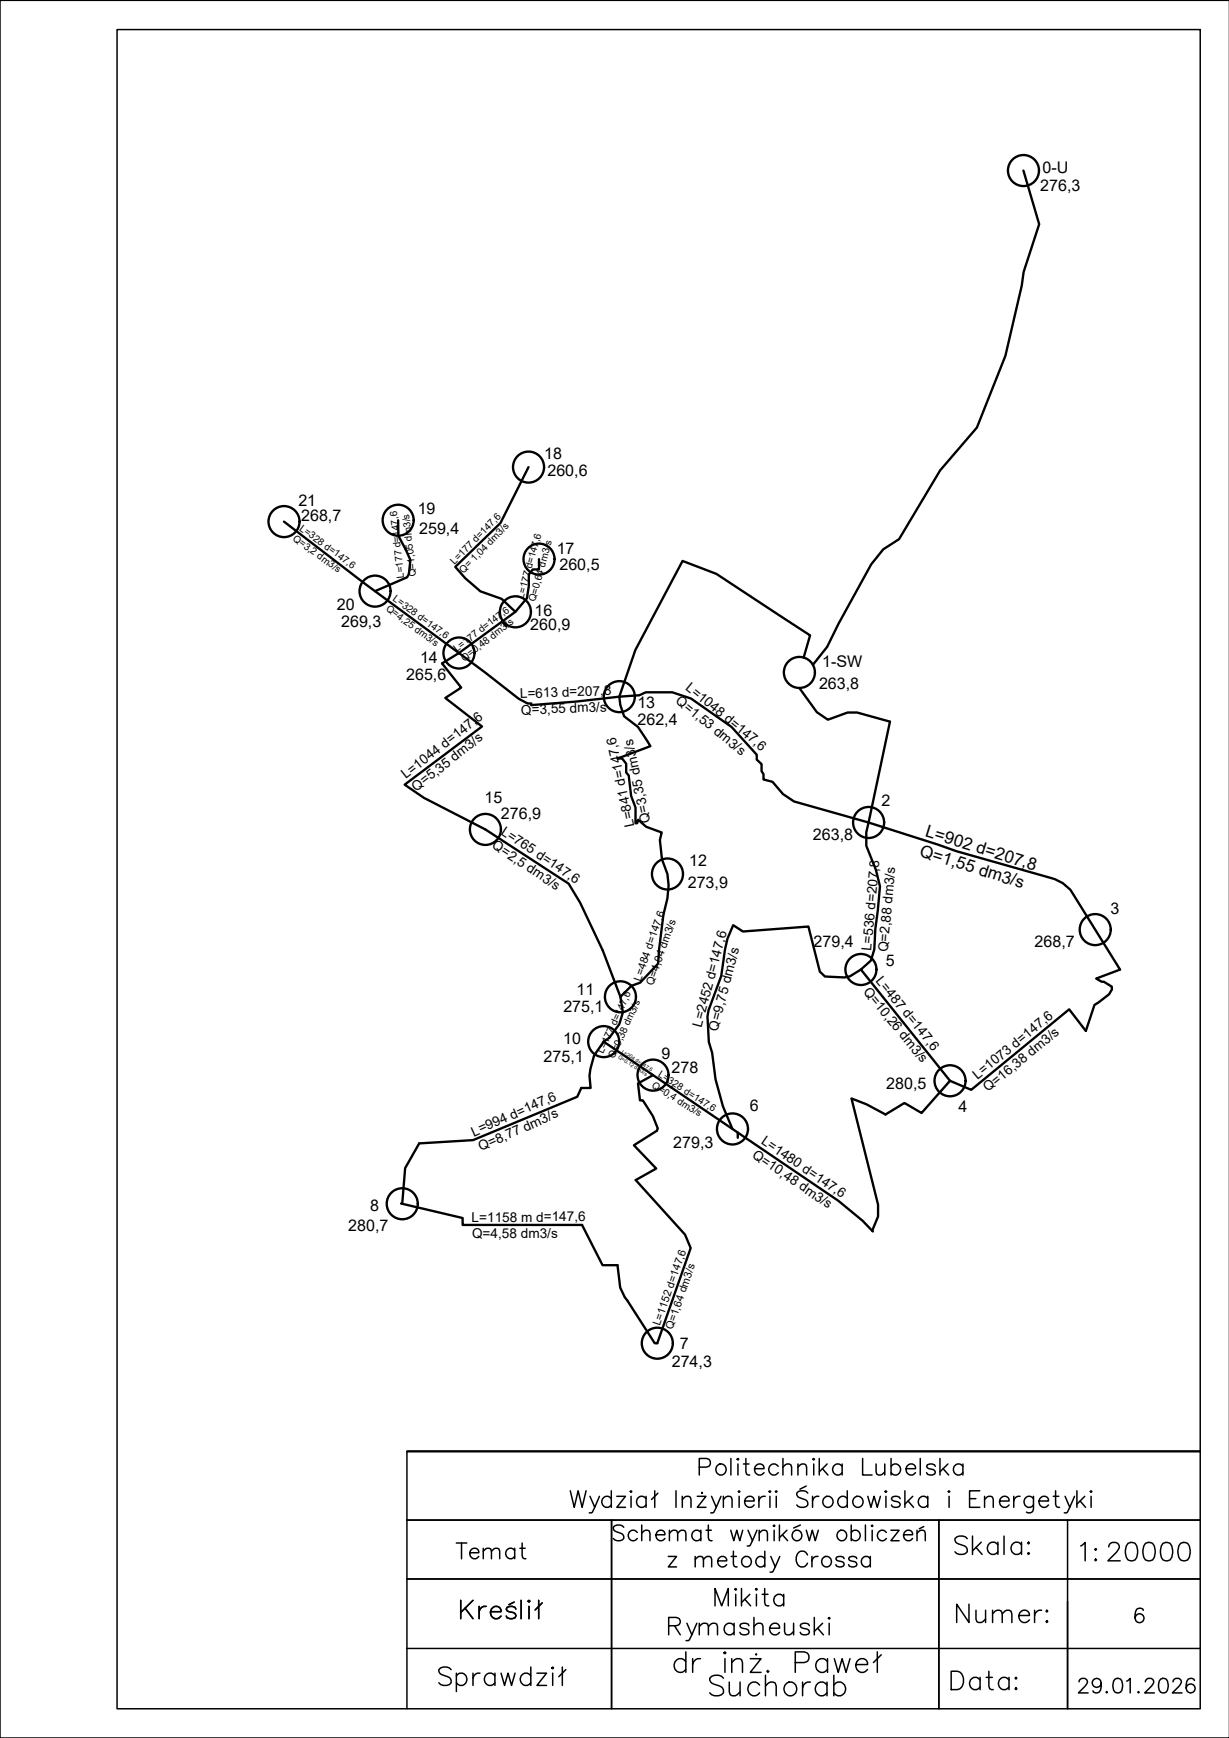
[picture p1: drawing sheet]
<svg xmlns="http://www.w3.org/2000/svg" width="210mm" height="297mm" viewBox="0 0 210 297" stroke-linecap="round" stroke-linejoin="round" font-family="sans-serif">
<!-- layer: 0 -->
<g fill="none" stroke="#000" stroke-width=".4">
<path d="M174.8 29.2l2.7 9.1-2.7 8.2-.3 2.3-2.8 12-4.9 12.3-6.2 7.3-7 11.7-2.7 1.8-2.1 2.5-5.6 10.2-1.9 4-2.5 3M90.3 79.8l-4.8 9.6-7.7 7.5 1.6 1.9 2.7 2.3 3.6 1.2 2.3 2.3M48.5 89.2l13.8 10.5 16.1 11.9 9.6-7 2-2.4 .3-2v-2l.7-.9h1.1v-1.7M68 88.9v2.7l2.1 4.1-.3 2.4-.3 .6-5.4 2.3M85.8 106.2l.6 .8M136.5 117.6l3 4.1 1.9 1.3 3.4-1.2h1.6l5.6 1.5-3.7 17.3-12.7-3.6-1.9-1.3-1.8-2.1-1.5-.4v-.9l-.3-.5v-1.2l-.9-.8v-.8l-4.3-4.8-6.9-4.8-3.2-1.1h-4.5l-1.1 .5-3.4 .3 .1 1.4 .7 1.9 2.4 1.8 2.1 3.3-5.6 2.1h.8l.6 .9v1.5l.5 .5 .4 3.5 .7 2v2.7h.3l.2-.6 1.4 1.2 2.6 1-.3 1.3 .4 3.3 .9 2.5 .2 1.9-.2 2.3-.7 2.7-.7 5.9-.2 2.5-3.1 3.2-1.5 .6-1.8 1.9M137.3 112.4l1.1-3.8-16-10.5-5.8-2.2-8.1 15.2-2.7 8-7.4 .8-7.6 .6v-.3h-.7l-1.5-.8-10.2-7.8-2.9 1.8 3.3 4.1-2.7 1.8 6.2 4.9-13.2 9.9 3.3 2.3 10.5 5.4 14.2 9.2 2 3.3 3.8 8.1 3.1 8M148.3 140.6l11.9 3.8 3.1 1.1 16.9 4.8 1.3 .6 1.3 1.2 8.5 13.6-4.1 1.5 1 .6h.3l1.4 .8v.5l-.5 .8-2.5 1.9-1.4 4.4-2.9-3.7-16.7 13.8-3.6-1.6-15.3-19 1.7-1.5 .6-1.9 .2-3.5 .8-7.3-.7-2.8-1.6-4.2v-2.3zM103.1 178l22.9 15.6v.9M103.1 178a9.2 9.2 0 0 0-2.2 7.9h-1.6l-.7 1.5-17.8 7.5-9.2 .5-2.4 4.3-.5 6M106 170.4l.4 2.6-.6 2-1.8 2.4-.9 .6M147 165.7l-1.8 1.2-1 .2-3.3-.2-.9-.9-1.9-7.6-11.2 .8-1.7-1.1-1 2.3-.4 1.9-.6 4.5-2.2 5.9-.2 1 .3 4.4 .5 1.8 .6 4.6 1.3 4.6 1.6 3.9"/>
<path d="M111.5 183.8l-2.5 1.4 .3 2.9h.5l1.7 2.7 .8 2.1-.1 .4-3.9 2.4 3.8 4-3.5 2 8.4 9.3 1 2.3-5.7 16.3h-.5l-5.1-7.9-.8-1.6-.4-3.9h-2.6l-3.5-6.8h-20.4v-1.2l-10.5-2.5M126 193.6l17.2 11.6 4.1 3.4 1.8 1.9M162.3 184.7l-4.9 5.5-2.9-1.7-3.3 2-3.2-1.8-2.6-1 4.6 18.2v2l-1 2.5"/>
<circle cx="174.8" cy="29.1" r="2.65"/>
<circle cx="90.3" cy="79.8" r="2.65"/>
<circle cx="48.5" cy="89.1" r="2.65"/>
<circle cx="68" cy="88.9" r="2.65"/>
<circle cx="92.1" cy="95.6" r="2.65"/>
<circle cx="64.1" cy="101" r="2.65"/>
<circle cx="78.4" cy="111.6" r="2.65"/>
<circle cx="88" cy="104.6" r="2.65"/>
<circle cx="105.8" cy="119.1" r="2.65"/>
<circle cx="136.5" cy="114.9" r="2.65"/>
<circle cx="82.9" cy="141.8" r="2.65"/>
<circle cx="114" cy="149.4" r="2.65"/>
<circle cx="148.4" cy="140.6" r="2.65"/>
<circle cx="187.1" cy="158.9" r="2.65"/>
<circle cx="103.1" cy="178" r="2.65"/>
<circle cx="106" cy="170.4" r="2.65"/>
<circle cx="147" cy="165.7" r="2.65"/>
<circle cx="111.5" cy="183.7" r="2.65"/>
<circle cx="125.1" cy="192.9" r="2.65"/>
<circle cx="162.3" cy="184.7" r="2.65"/>
<circle cx="68.7" cy="205.7" r="2.65"/>
<circle cx="112.3" cy="229.6" r="2.65"/>
</g>
<circle cx="114.6" cy="185.8" r=".2" fill="#000"/>
<g fill="none" stroke="#000" stroke-width=".25">
<path d="M20 5.1h185v286.9h-185zM210 .1h-210v296.9h210M69.5 248.1h135.5M69.5 259.8h135.5M97.4 254.8l.7 2.8 .6-2.8 .7 2.8 .7-2.8M100.8 255.7l.8 1.9 .8-1.9M101.6 257.6l-.4 .8-.2 .2h-.4M104.4 256.1a.9 .9 0 0 0-1.3-.1 .9 .9 0 0 0 0 1.3 .9 .9 0 0 0 1.3-.1M104.4 254.8v2.8M104.4 259.8v32.2M105.3 255.7h1.5l-1.5 1.9h1.5M107.6 254.9l.2-.1 .1 .1-.1 .2z"/>
<path d="M107.8 255.7v1.9M110.3 256.1a.9 .9 0 0 0-1.3-.1 .9 .9 0 0 0 0 1.3 .9 .9 0 0 0 1.3-.1M110.3 255.7v1.9M111.8 254.8v2.8M112.4 255.2l-1.1 1.1M115.5 254.8v2.8M116.5 256.3l.7-.6 .7 .2 .1 .4v1.3M116.5 255.7v1.9M119.1 255.7h1.5l-1.5 1.9h1.5M119.4 250.7h1.2a.74 .74 0 0 0 .7-.7 .74 .74 0 0 0-.7-.7h-1.2v2.8M119.8 255.1h.2zM121.5 255.7l.8 1.9 .8-1.9"/>
<path d="M122.3 257.6l-.4 .8-.1 .2h-.4M123.5 256.3l.7-.6 .7 .2 .1 .4v1.3M123.5 255.7v1.9M124.8 249.3v2.8M125.9 249.4l.1-.1 .2 .1-.2 .1zM126 250.2v1.9M126.2 254.8l.2 .1-.2 .2-.1-.2zM126.2 255.7v1.9M127 250.2h.9M127.2 256.5h1.6a.81 .81 0 0 0-.8-.8 .81 .81 0 0 0-.8 .8 .89 .89 0 0 0 .5 1 .89 .89 0 0 0 1.1-.3M127.4 249.3v2.3l.1 .4 .6 .1M128.9 251h1.6a.81 .81 0 0 0-.8-.8 .81 .81 0 0 0-.8 .8 .89 .89 0 0 0 .5 1 .89 .89 0 0 0 1.1-.3"/>
<path d="M129.6 255.7v1.9M130.7 255.7a.91 .91 0 0 0-1.1 .8M131.4 254.9l.1-.1 .1 .1-.1 .2zM131.5 255.7v1.9M132.4 254.9l.2-.1 .1 .1-.1 .2zM132.6 255.7v1.9M132.9 250.6a.9 .9 0 0 0-1.3-.1 .9 .9 0 0 0 0 1.3 .9 .9 0 0 0 1.3-.1M133.7 250.7l.7-.5 .7 .1 .1 .4v1.4M133.7 249.3v2.8M136.3 250.7l.7-.5 .6 .1 .2 .4v1.4M136.3 250.2v1.9M137.7 254l-1.1 .5"/>
<path d="M138 255.2a1.24 1.24 0 0 0-1.9 0 .72 .72 0 0 0 .5 .8l.8 .3a.69 .69 0 0 1 .5 .5 .69 .69 0 0 1-.2 .7 1.3 1.3 0 0 1-1.6-.3M138.8 255.7v1.9M138.8 249.4l.2-.1 .1 .1-.1 .1zM139 250.2v1.9M139.8 255.7a.91 .91 0 0 0-1 .8M139.9 249.3v2.8M140.5 251l.9 1.1M141.3 250.2l-1.4 1.4M143.8 250.6a.9 .9 0 0 0-1.3-.1 .9 .9 0 0 0 0 1.3 .9 .9 0 0 0 1.3-.1M143.8 250.2v1.9M144.7 256.1a.9 .9 0 0 0-1.3-.1 .9 .9 0 0 0 0 1.3 .9 .9 0 0 0 1.3-.1M144.7 254.8v2.8"/>
<path d="M147.3 249.3v2.8h1.6M148.2 255.7l.5 1.9 .6-1.9 .5 1.9 .6-1.9M149.6 250.2v1.4l.2 .4 .6 .1 .7-.5M151.1 250.2v1.9M151.2 254.9l.1-.1 .1 .1-.1 .2zM151.3 255.7v1.9M152.2 250.6a.9 .9 0 0 1 1.3-.1 .9 .9 0 0 1 0 1.3 .9 .9 0 0 1-1.3-.1M152.2 249.3v2.8M153.7 256.1a.86 .86 0 0 0-1.4 0l.1 .3 1.2 .4 .1 .4a.86 .86 0 0 1-1.4 0M154.5 254.8v2.8M154.7 251h1.7a.81 .81 0 0 0-.8-.8 .81 .81 0 0 0-.9 .8 .89 .89 0 0 0 .6 1 .89 .89 0 0 0 1.1-.3M155.1 256.5l.9 1.1"/>
<path d="M155.9 255.7l-1.4 1.4M157.2 249.3v2.8M158.5 256.1a.9 .9 0 0 0-1.4-.1 .9 .9 0 0 0 0 1.3 .9 .9 0 0 0 1.4-.1M158.5 255.7v1.9M159.7 250.6a.86 .86 0 0 0-1.4 0l.1 .3 .3 .1 .9 .3 .1 .4a.86 .86 0 0 1-1.4 0M160.3 259.8v32.2M160.5 249.3v2.8M161.1 251l.9 1.1M161.9 250.2l-1.4 1.4M162 254.9l.1-.1 .1 .1-.1 .2zM162.1 255.7v1.9M164.5 250.6a.9 .9 0 0 0-1.4-.1 .9 .9 0 0 0 0 1.3 .9 .9 0 0 0 1.4-.1"/>
<path d="M164.5 250.2v1.9M165.6 256.1h1.1M167.3 254.8h-1.7v2.8h1.7M168.2 256.3l.6-.6 .7 .2 .1 .4v1.3M168.2 255.7v1.9M170.7 256.5h1.6a.81 .81 0 0 0-.8-.8 .81 .81 0 0 0-.8 .8 .89 .89 0 0 0 .5 1 .89 .89 0 0 0 1.1-.3M173.1 255.7v1.9M174.2 255.7a.91 .91 0 0 0-1.1 .8M176.5 255.7v2.2a.74 .74 0 0 1-.4 .6 .74 .74 0 0 1-.8-.1M176.5 256.1a.9 .9 0 0 0-1.3-.1 .9 .9 0 0 0 0 1.3 .9 .9 0 0 0 1.3-.1M177.5 256.5h1.6a.81 .81 0 0 0-.8-.8 .81 .81 0 0 0-.8 .8 .89 .89 0 0 0 .5 1 .89 .89 0 0 0 1.1-.3M179.9 255.7h.9"/>
<path d="M180.3 254.8v2.3l.1 .4 .6 .1M181.9 255.7l.8 1.9 .8-1.9M182.3 259.8v32.2M182.7 257.6l-.4 .8-.1 .2h-.4M183.9 254.8v2.8M184.5 256.5l.9 1.1M185.3 255.7l-1.4 1.4M186.2 254.9l.2-.1 .1 .1-.1 .2zM186.4 255.7v1.9M205 248.1h-135.5v43.9M205 248.1h-135.5h135.5M69.5 269.9h135.5"/>
<path d="M78.7 273.5v3.1M79.4 274.9l1.4 1.7M80.8 273.5l-2.1 2.1M81.8 274.5v2.1M83 274.5a1.02 1.02 0 0 0-1.2 .9M83.8 275.4h1.8a.9 .9 0 0 0-.9-.9 .9 .9 0 0 0-.9 .9 .99 .99 0 0 0 .6 1.2 .99 .99 0 0 0 1.2-.4M87.8 273.8l-.9 .5M88.1 275a.94 .94 0 0 0-1.6 0l.1 .3 1.4 .5 .1 .4a.95 .95 0 0 1-1.6 0M89 273.5v3.1M90.3 273.5l.2 .2-.2 .1-.1-.1zM90.3 274.5v2.1M92 273.5v3.1"/>
<path d="M92.6 274l-1.2 1.2M106.5 261a1.18 1.18 0 0 0-1.8 0 .68 .68 0 0 0 .6 .8l.7 .3a.65 .65 0 0 1 .5 .4 .65 .65 0 0 1-.2 .7 1.24 1.24 0 0 1-1.6-.3M108.8 261.9a.86 .86 0 0 0-1.2-.1 .86 .86 0 0 0 0 1.3 .86 .86 0 0 0 1.2-.2M109.6 262.1l.6-.6 .7 .2 .1 .4v1.2M109.6 260.6v2.7M112 262.3h1.6a.79 .79 0 0 0-1-.8 .79 .79 0 0 0-.6 1.1 .82 .82 0 0 0 .7 .7 .82 .82 0 0 0 .9-.4M114.1 266h1.4l-1.4 1.8h1.4M114.2 277.9h1.3l.4-.2a.7 .7 0 0 0 0-1.1l-.4-.2h-1.3v3M114.3 262.1l.7-.6 .6 .2 .1 .4v1.2M114.3 261.5v1.8M115.2 277.9l1 1.5M115.7 262.1l.7-.6 .6 .2 .1 .4v1.2"/>
<path d="M117.3 277.4l.9 2 .8-2M118.2 279.4l-.5 .9-.1 .1h-.4M118.7 266.5l.7-.5 .6 .1 .1 .4v1.3M118.7 266v1.8M119.4 278l.7-.6 .8 .2 .1 .4v1.4M119.4 277.4v2M119.7 261.9a.86 .86 0 0 0-1.3-.1 .86 .86 0 0 0 0 1.3 .86 .86 0 0 0 1.3-.2M119.7 261.5v1.8M120.1 266.5l.7-.5 .6 .1 .1 .4v1.3M120.6 261.5h.9M121 260.6v2.2l.1 .4 .5 .1M121 278l.7-.6 .7 .2 .1 .4v1.4"/>
<path d="M122.1 274.5v-3l1.2 3 1.1-3v3M122.6 266.8h1.5a.79 .79 0 0 0-.9-.8 .79 .79 0 0 0-.6 1 .83 .83 0 0 0 .6 .8 .83 .83 0 0 0 .9-.4M124.8 261.5l.5 1.8 .5-1.8 .5 1.8 .6-1.8M124.9 266h.9M125.3 265.1v2.2l.1 .4 .5 .1M125.4 277.9a.95 .95 0 0 0-1.4-.2 .95 .95 0 0 0 0 1.4 .95 .95 0 0 0 1.4-.1M125.4 277.4v2M125.5 271.6l.2-.1 .1 .1-.1 .2zM125.7 272.5v2M126.6 271.5v3M127.2 273.3l1 1.2M127.8 261.5l.7 1.8 .8-1.8"/>
<path d="M127.9 277.9a.89 .89 0 0 0-1.5 0l.1 .2 1.3 .5 .1 .4a.89 .89 0 0 1-1.5 0M128.1 272.5l-1.5 1.4M128.5 263.3l-.4 .8-.1 .1h-.4M128.8 278l.7-.6 .7 .2 .1 .4v1.4M128.8 276.4v3M129 271.6l.2-.1 .1 .1-.1 .2zM129.2 272.5v2M129.7 262.1l.6-.6 .6 .2 .2 .4v1.2M129.7 261.5v1.8M130.2 272.5h1M130.6 271.5v2.4l.1 .4 .6 .2M130.6 266.4a.86 .86 0 0 0-1.2-.1 .86 .86 0 0 0 0 1.2 .86 .86 0 0 0 1.2-.1"/>
<path d="M130.6 265.1v2.7M131.4 278.3h1.7a.85 .85 0 0 0-.8-.9 .85 .85 0 0 0-.9 .9 .94 .94 0 0 0 .6 1 .94 .94 0 0 0 1.1-.3M131.6 266l.8 1.8 .8-1.8M132.2 260.6l.1 .2-.1 .1-.1-.1zM132.2 261.5v1.8M132.4 267.8l-.4 .8-.1 .1h-.4M133.1 260.6v2.7M133.6 262.3l.9 1M133.8 272.9a.94 .94 0 0 0-1.3-.1 .94 .94 0 0 0 0 1.4 .94 .94 0 0 0 1.3-.2M133.8 272.5v2M134 277.4v1.4l.1 .5 .3 .1h.4l.7-.6M134.4 261.5l-1.3 1.3"/>
<path d="M135.5 277.4v2M136.7 260.6l-1.2 .6M137.7 261.5l.5 1.8 .5-1.8 .5 1.8 .6-1.8M137.9 265.8a.99 .99 0 0 0-1.1-.7 .99 .99 0 0 0-.8 1 1.18 1.18 0 0 0 .2 1.3 1.18 1.18 0 0 0 1.3 .3l.4-.5M138.2 277.9a.9 .9 0 0 0-1.5 0l.1 .2 .3 .2 1 .3 .1 .4a.9 .9 0 0 1-1.5 0M138.7 266v1.8M139.1 276.4v3M139.6 278.3l1 1.1M139.7 266a.86 .86 0 0 0-1 .8M140.5 277.4l-1.4 1.4M141.6 276.4l.2 .2-.2 .1-.1-.1zM141.6 277.4v2"/>
<path d="M144.2 266.4a.81 .81 0 0 0-1.4 0l.1 .2 1.1 .4 .2 .4a.81 .81 0 0 1-1.4 0M145.4 261.9a.86 .86 0 0 1 1.2-.1 .86 .86 0 0 1 0 1.3 .86 .86 0 0 1-1.2-.2M145.4 260.6v2.7M146.3 266.4a.81 .81 0 0 0-1.4 0l.2 .2 .2 .2 .9 .2 .1 .4a.81 .81 0 0 1-1.4 0M147.8 260.6v2.7M148.6 266.4a.86 .86 0 0 0-1.2-.1 .86 .86 0 0 0 0 1.2 .86 .86 0 0 0 1.2-.1M148.6 266v1.8M148.8 260.8l.2-.2 .1 .2-.1 .1zM149 261.5v1.8M151.4 261.9a.86 .86 0 0 0-1.3-.1 .86 .86 0 0 0 0 1.3 .86 .86 0 0 0 1.3-.2M152.2 261.5h1.4l-1.4 1.8h1.4M154.3 262.3h1.6a.79 .79 0 0 0-1-.8 .79 .79 0 0 0-.6 1.1 .83 .83 0 0 0 .7 .7 .83 .83 0 0 0 .9-.4"/>
<path d="M156.6 262.1l.7-.6 .6 .2 .1 .4v1.2M156.6 261.5v1.8M157.8 260.9l-.8 .4M195.3 275.2a.72 .72 0 0 0-1.1-.2 1.9 1.9 0 0 0 0 2.2 .77 .77 0 0 0 1.1-.3 .77 .77 0 0 0-.5-1.1 .77 .77 0 0 0-.9 .7M69.5 281.7h135.5M77 285.4a1.39 1.39 0 0 0-2 0 .79 .79 0 0 0 .6 .9l.9 .3a.76 .76 0 0 1 .5 .5 .76 .76 0 0 1-.2 .8 1.44 1.44 0 0 1-1.8-.3M77.9 286.4a1.04 1.04 0 0 1 1.8 .3 1.04 1.04 0 0 1-1.2 1.4l-.6-.5M77.9 286v3.1M80.8 286v2.1M82 286a1.02 1.02 0 0 0-1.2 .9M84.5 286.4a1 1 0 0 0-1.5-.1 1 1 0 0 0 0 1.4 1 1 0 0 0 1.5-.1M84.5 286v2.1"/>
<path d="M85.6 286l.6 2.1 .6-2.1 .6 2.1 .6-2.1M90.7 286.4a1 1 0 0 0-1.5-.1 1 1 0 0 0 0 1.4 1 1 0 0 0 1.5-.1M90.7 284.9v3.2M91.7 286h1.6l-1.6 2.1h1.6M94.2 285.1l.2-.2 .1 .2-.1 .1zM94.4 286v2.1M96 284.9v3.2M96.6 285.4l-1.2 1.2M117.1 284a1.16 1.16 0 0 0-2 .3 1.16 1.16 0 0 0 1.4 1.5l.6-.5M117.1 282.3v3.5M118.3 283.5v2.3M119.6 283.5a1.14 1.14 0 0 0-1.3 1"/>
<path d="M123.6 286.8a1.55 1.55 0 0 0-2.4 0 .91 .91 0 0 0 .7 1l1 .3a.86 .86 0 0 1 .6 .7 .86 .86 0 0 1-.3 .9 1.61 1.61 0 0 1-2-.4M123.8 282.3l.2 .2-.2 .1-.2-.1zM123.8 283.5v2.3M124.6 287.5v1.7l.1 .5 .4 .1h.5l.8-.6M125 284.1l.8-.6h.5l.4 .2 .1 .4v1.7M125 283.5v2.3M126.4 287.5v2.3M128.1 283.5h1.9l-1.9 2.3h1.9M129.1 282.7h.1zM129.7 288a1.15 1.15 0 0 0-2 .3 1.15 1.15 0 0 0 1.4 1.5l.6-.5M130.7 288.1l.9-.6h.5l.3 .2 .2 .4v1.7M130.7 286.3v3.5"/>
<path d="M131.1 285.5l-.1 .2 .1 .1 .2-.1M135.8 284.1h1.5a.92 .92 0 0 0 .9-.9 .92 .92 0 0 0-.9-.9h-1.5v3.5M137.1 287.5v2.3M138.4 287.5a1.13 1.13 0 0 0-1.3 1M141.2 288a1.15 1.15 0 0 0-2 .3 1.15 1.15 0 0 0 1.4 1.5l.6-.5M141.2 287.5v2.3M141.3 284a1.16 1.16 0 0 0-2 .3 1.16 1.16 0 0 0 1.4 1.5l.6-.5M141.3 283.5v2.3M142.4 288a1.16 1.16 0 0 1 2 .3 1.16 1.16 0 0 1-1.3 1.5l-.7-.5M142.4 286.3v3.5M142.5 283.5l.7 2.3 .6-2.3 .7 2.3 .7-2.3M146.2 284.5h2a1 1 0 0 0-1-1.1 1 1 0 0 0-1 1.1 1.1 1.1 0 0 0 .6 1.2 1.1 1.1 0 0 0 1.4-.4"/>
<path d="M149.8 282.3v3.5M150.5 282.8l-1.3 1.3M184.3 287.4a.62 .62 0 0 1 .5-.6h.4a.61 .61 0 0 1 .4 1l-1.4 1.5h1.6M188.1 287.7a.77 .77 0 0 1-1.1 .6 .77 .77 0 0 1-.3-1.2 .77 .77 0 0 1 1.3 .1 2.21 2.21 0 0 1-.3 2 .71 .71 0 0 1-1-.2M189 289.1l-.1 .1 .1 .1 .1-.1M190.4 287a.78 .78 0 0 1 1.2 .3 2.06 2.06 0 0 1-.2 1.9 .8 .8 0 0 1-1.2-.3 2.03 2.03 0 0 1 .2-1.9zM192.4 287.3l.6-.5v2.5M194.4 289.1l-.1 .1 .1 .1 .2-.1M195.6 287.4l.3-.4 .7-.2a.62 .62 0 0 1 .3 1l-1.4 1.5h1.7M198.2 287a.78 .78 0 0 1 1.2 .3 2.06 2.06 0 0 1-.2 1.9 .8 .8 0 0 1-1.2-.3 2.03 2.03 0 0 1 .2-1.9zM200.3 287.4l.3-.4 .7-.2a.62 .62 0 0 1 .3 1l-1.4 1.5h1.7M204 287.2a.71 .71 0 0 0-1.1-.2 1.88 1.88 0 0 0 0 2.2 .77 .77 0 0 0 1.2-.4 .77 .77 0 0 0-.6-1 .77 .77 0 0 0-.9 .7"/>
<circle cx="123.1" cy="251.1" r=".93"/>
<circle cx="141.4" cy="256.6" r=".93"/>
<circle cx="146.5" cy="256.6" r=".93"/>
<circle cx="127.5" cy="266.9" r=".89"/>
<circle cx="136.1" cy="262.4" r=".89"/>
<circle cx="141.2" cy="266.9" r=".89"/>
<circle cx="143.8" cy="262.4" r=".88"/>
<circle cx="135" cy="288.6" r="1.16"/>
</g>
<g font-size="6.6">
<text x="161.9" y="267.1">Skala:</text>
<text x="183.4" y="268.1">1:20000</text>
<text x="162.3" y="278.7">Numer::</text>
<text x="161.2" y="290">Data:</text>
</g>
<text font-size="6.2" x="76.6" y="267.8">Temat</text>
<g font-size="2.9">
<text x="157.9" y="142.9" transform="rotate(17 157.9 142.9)">L=902 d=207,8</text>
<text x="156.9" y="146.3" transform="rotate(17 156.9 146.3)">Q=1,55 dm3/s</text>
</g>
<g font-size="2.7">
<text x="178.1" y="29.6">0-U</text>
<text x="177.7" y="32.7">276,3</text>
<text x="92.9" y="78.5">18</text>
<text x="93.5" y="81.3">260,6</text>
<text x="51" y="86.5">21</text>
<text x="51.4" y="89">268,7</text>
<text x="71.3" y="87.9">19</text>
<text x="71.6" y="91.2">259,4</text>
<text x="95.1" y="94.6">17</text>
<text x="95.5" y="97.5">260,5</text>
<text x="57.6" y="104.2">20</text>
<text x="58.3" y="107.1">269,3</text>
<text x="90.6" y="107.7">260,9</text>
<text x="91.3" y="105.2">16</text>
<text x="71.7" y="113.3">14</text>
<text x="69.4" y="116.2">265,6</text>
<text x="139.9" y="117.7">263,8</text>
<text x="140.4" y="114.1">1-SW</text>
<text x="108.9" y="120.9">13</text>
<text x="108.9" y="123.9">262,4</text>
<text x="82.8" y="137.2">15</text>
<text x="150.5" y="137.8">2</text>
<text x="85.5" y="140">276,9</text>
<text x="138.9" y="143.6">263,8</text>
<text x="117.7" y="148">12</text>
<text x="117.5" y="151.7">273,9</text>
<text x="139" y="161.8">279,4</text>
<text x="176.7" y="161.9">268,7</text>
<text x="189.7" y="156.3">3</text>
<text x="151.3" y="165.1">5</text>
<text x="96.2" y="173">275,1</text>
<text x="98.4" y="170">11</text>
<text x="96.2" y="178.5">10</text>
<text x="92.8" y="181.5">275,1</text>
<text x="113" y="180.9">9</text>
<text x="114.7" y="183.4">278</text>
<text x="128.1" y="189.9">6</text>
<text x="151.4" y="186.1">280,5</text>
<text x="163.7" y="190.1">4</text>
<text x="115" y="196.2">279,3</text>
<text x="63.2" y="207">8</text>
<text x="59.5" y="210.4">280,7</text>
<text x="114.7" y="233.6">274,3</text>
<text x="116.1" y="230.6">7</text>
</g>
<g font-size="2.3">
<text x="88.8" y="119.3" transform="rotate(-2 88.8 119.3)">L=613 d=207,8</text>
<text x="115.3" y="119.9" transform="rotate(39 115.3 119.9)">Q=1,53 dm3/s</text>
<text x="117" y="117.7" transform="rotate(39 117 117.7)">L=1048 d=147,6</text>
<text x="89" y="122.1" transform="rotate(-2 89 122.1)">Q=3,55 dm3/s</text>
<text x="69.3" y="133.2" transform="rotate(-38 69.3 133.2)">L=1044 d=147,6</text>
<text x="71.1" y="135.3" transform="rotate(-38 71.1 135.3)">Q=5,35 dm3/s</text>
<text x="85.4" y="142.5" transform="rotate(34 85.4 142.5)">L=765 d=147,6</text>
<text x="108.4" y="141.1" transform="rotate(-102 108.4 141.1)">L=841 d=147,6</text>
<text x="111.1" y="140.5" transform="rotate(-102 111.1 140.5)">Q=3,35 dm3/s</text>
<text x="83.9" y="144.8" transform="rotate(34 83.9 144.8)">Q=2,5 dm3/s</text>
<text x="148.8" y="162.6" transform="rotate(-85 148.8 162.6)">L=536 d=207,8</text>
<text x="149.5" y="167.6" transform="rotate(51 149.5 167.6)">L=487 d=147,6</text>
<text x="151.6" y="162.8" transform="rotate(-85 151.6 162.8)">Q=2,88 dm3/s</text>
<text x="147.4" y="169.5" transform="rotate(51 147.4 169.5)">Q=10,26 dm3/s</text>
<text x="119.8" y="175.6" transform="rotate(-75 119.8 175.6)">L=2452 d=147,6</text>
<text x="122.5" y="176.3" transform="rotate(-75 122.5 176.3)">Q=9,75 dm3/s</text>
<text x="166.9" y="184.6" transform="rotate(-39 166.9 184.6)">L=1073 d=147,6</text>
<text x="168.7" y="186.7" transform="rotate(-39 168.7 186.7)">Q=16,38 dm3/s</text>
<text x="80.9" y="194.2" transform="rotate(-24 80.9 194.2)">L=994 d=147,6</text>
<text x="82.1" y="196.8" transform="rotate(-24 82.1 196.8)">Q=8,77 dm3/s</text>
<text x="128.4" y="197.7" transform="rotate(34 128.4 197.7)">Q=10,48 dm3/s</text>
<text x="129.9" y="195.3" transform="rotate(34 129.9 195.3)">L=1480 d=147,6</text>
<text x="80.5" y="208.8">L=1158 m d=147,6</text>
<text x="80.6" y="211.6">Q=4,58 dm3/s</text>
</g>
<g font-size="1.9">
<text x="109.4" y="167.8" transform="rotate(-71 109.4 167.8)">L=484 d=147,6</text>
<text x="111.6" y="168.5" transform="rotate(-71 111.6 168.5)">Q=4,04 dm3/s</text>
<text x="112.7" y="226.7" transform="rotate(-71 112.7 226.7)">L=1152 d=147,6</text>
<text x="114.9" y="227.4" transform="rotate(-71 114.9 227.4)">Q=1,64 dm3/s</text>
</g>
<g font-size="1.7">
<text x="49.9" y="92.2" transform="rotate(36 49.9 92.2)">Q=3,2 dm3/s</text>
<text x="51.1" y="90.5" transform="rotate(36 51.1 90.5)">L=328 d=147,6</text>
<text x="69.1" y="98.8" transform="rotate(-96 69.1 98.8)">L=177 d=147,6</text>
<text x="71.1" y="98.5" transform="rotate(-96 71.1 98.5)">Q=1,05 dm3/s</text>
<text x="77.6" y="96.6" transform="rotate(-46 77.6 96.6)">L=177 d=147,6</text>
<text x="79.2" y="98.1" transform="rotate(-46 79.2 98.1)">Q= 1,04 dm3/s</text>
<text x="65.8" y="104.2" transform="rotate(36 65.8 104.2)">Q=4,25 dm3/s</text>
<text x="67" y="102.5" transform="rotate(36 67 102.5)">L=328 d=147,6</text>
<text x="83.8" y="107.1" transform="rotate(-37 83.8 107.1)">147,6</text>
<text x="89.4" y="102.4" transform="rotate(-74 89.4 102.4)">L=177 d=147,6</text>
<text x="91.4" y="102.9" transform="rotate(-74 91.4 102.9)">Q=0,64 dm3/s</text>
<text x="78" y="111.5" transform="rotate(-38 78 111.5)">L=177 d=</text>
<text x="79.3" y="113.1" transform="rotate(-38 79.3 113.1)">Q=0,48 dm3/s</text>
<text x="103" y="180.2" transform="rotate(-65 103 180.2)">L=177 d=147,6</text>
<text x="104.9" y="181" transform="rotate(-65 104.9 181)">Q=0,38 dm3/s</text>
<text x="111.2" y="185.7" transform="rotate(33 111.2 185.7)">Q=0,4 dm3/s</text>
<text x="112.3" y="184" transform="rotate(32 112.3 184)">L=328 d=147,6</text>
</g>
<g font-size=".9">
<text x="106.1" y="179.9" transform="rotate(32 106.1 179.9)">L=204 d=</text>
<text x="105.5" y="180.8" transform="rotate(32 105.5 180.8)">Q=0,12 dm3/s</text>
<text x="109.3" y="181.9" transform="rotate(33 109.3 181.9)">147,6</text>
</g>
</svg>
